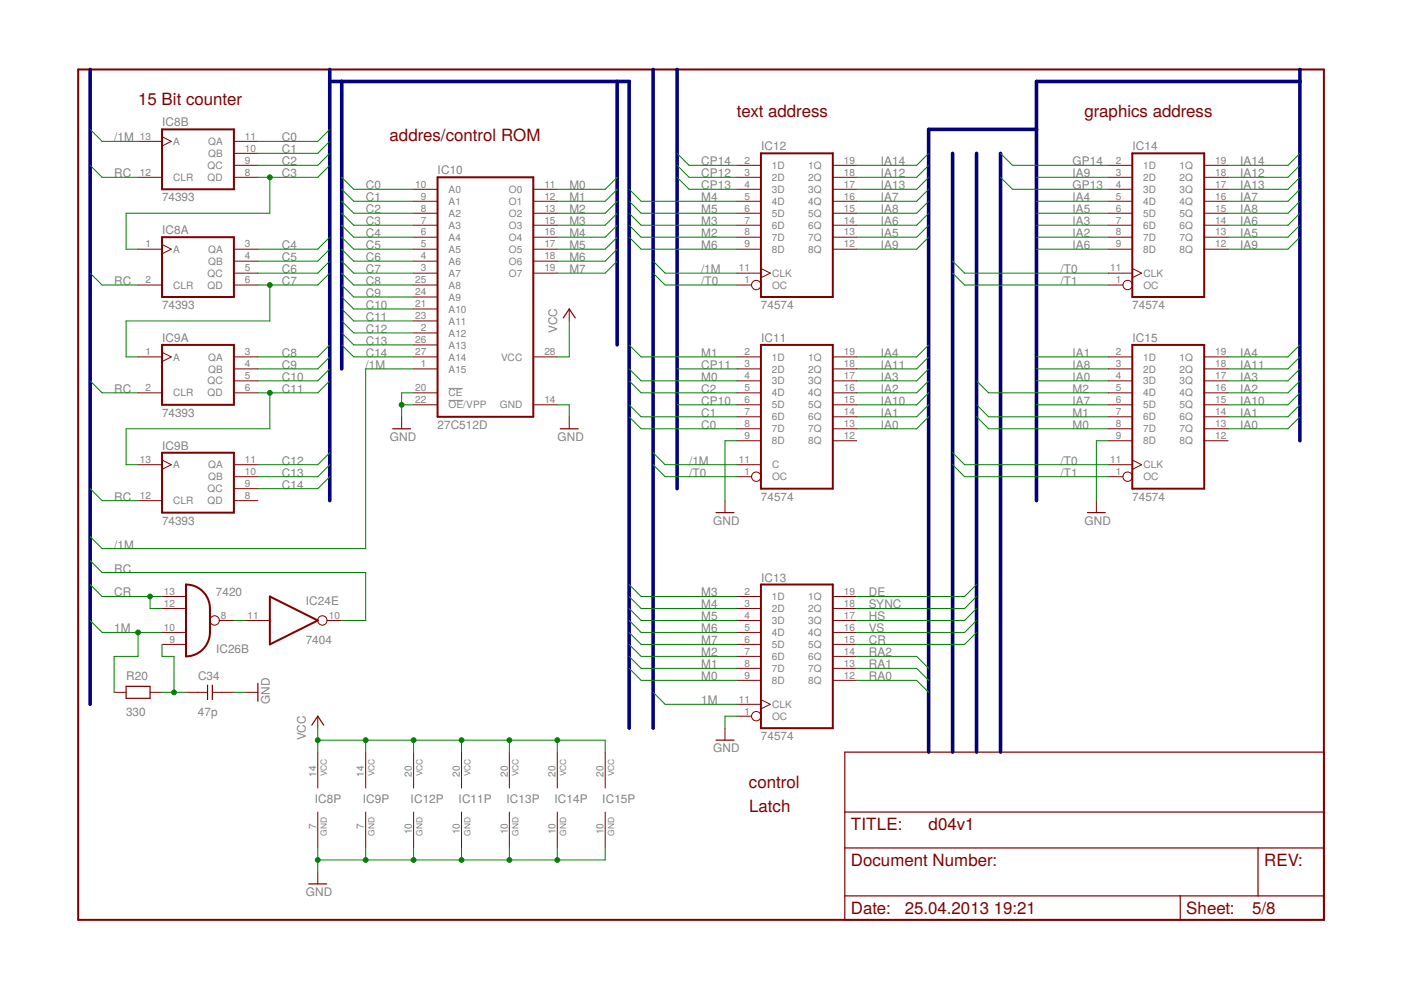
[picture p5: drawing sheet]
<svg xmlns="http://www.w3.org/2000/svg" width="297mm" height="210mm" viewBox="0 0 297 210" stroke-linecap="round" stroke-linejoin="round" font-family="sans-serif">
<path d="M95.1 82.4h3M95.1 84.9h3.1" fill="none" stroke="#808080" stroke-width=".21"/>
<g fill="none" stroke="#800000" stroke-width=".42">
<path d="M16.6 14.7h264.1v180.3h-264.1zM34.4 27.4h15.2v12.7h-15.2zM92.8 37.6h20.3v50.8h-20.3zM161.3 32.5h15.3v30.5h-15.3zM240.1 32.5h15.2v30.5h-15.2zM34.4 50.3h15.2v12.7h-15.2zM34.4 73.1h15.2v12.7h-15.2zM161.3 73.1h15.3v30.5h-15.3zM240.1 73.1h15.2v30.5h-15.2zM34.4 96h15.2v12.7h-15.2zM39.4 123.9a5.1 5.1 0 0 1 5.1 5.1v5.1a5.1 5.1 0 0 1-5.1 5.1zM57.2 126.5l10.2 5.1-10.2 5z"/>
<path d="M161.3 123.9h15.3v30.5h-15.3z"/>
</g>
<g fill="none" stroke="#800000" stroke-width=".25">
<path d="M119.4 67.4l1.3-1.9 1.3 1.9M83.2 90.9h3.9M118.8 90.9h3.8M151.8 108.7h3.8M230.5 108.7h3.9M26.7 145.5h5.1v2.6h-5.1zM44 145.3v3M45 145.3v3M54.7 144.9v3.8M66.1 153.8l1.3-2 1.2 2M151.8 156.9h3.8M179.1 159.5h101.6v35.5h-101.6z"/>
<path d="M179.1 179.8h101.6M179.1 172.2h101.6M266.7 179.8v10.1M65.5 187.4h3.8M179.1 189.9h101.6M250.2 189.9v5.1"/>
</g>
<g fill="none" stroke="#800000" stroke-width=".21">
<path d="M29.3 30h5.1M29.3 37.6h5.1M34.4 29l1.9 1-1.9 1M49.6 30h5.1M49.6 37.6h5.1M49.6 32.5h5.1M49.6 35.1h5.1M156.3 37.6h5M156.3 35.1h5M176.6 37.6h5.1M176.6 35.1h5.1M235 37.6h5.1"/>
<path d="M235 35.1h5.1M255.3 37.6h5.1M255.3 35.1h5.1M29.3 52.8h5.1M34.4 51.8l1.9 1-1.9 1M49.6 52.8h5.1M49.6 55.4h5.1M49.6 57.9h5.1M87.7 52.8h5.1M87.7 55.4h5.1M87.7 57.9h5.1M87.7 50.3h5.1"/>
<path d="M87.7 47.8h5.1M87.7 45.2h5.1M87.7 42.7h5.1M87.7 40.1h5.1M113.1 52.8h5.1M113.1 55.4h5.1M113.1 57.9h5.1M113.1 50.3h5.1M113.1 47.8h5.1M113.1 45.2h5.1M113.1 42.7h5.1M113.1 40.1h5.1"/>
<path d="M156.3 52.8h5M156.3 57.9h5M156.3 50.3h5M156.3 47.8h5M156.3 45.2h5M156.3 42.7h5M156.3 40.1h5M161.3 56.9l2 1-2 1M176.6 52.8h5.1M176.6 50.3h5.1M176.6 47.8h5.1M176.6 45.2h5.1"/>
<path d="M176.6 42.7h5.1M176.6 40.1h5.1M235 52.8h5.1M235 57.9h5.1M235 50.3h5.1M235 47.8h5.1M235 45.2h5.1M235 42.7h5.1M235 40.1h5.1M240.1 56.9l1.9 1-1.9 1M255.3 52.8h5.1M255.3 50.3h5.1"/>
<path d="M255.3 47.8h5.1M255.3 45.2h5.1M255.3 42.7h5.1M255.3 40.1h5.1M29.3 60.4h5.1M29.3 75.7h5.1M34.4 74.7l1.9 1-1.9 1M49.6 60.4h5.1M49.6 75.7h5.1M49.6 78.2h5.1M87.7 60.4h5.1M87.7 75.7h5.1"/>
<path d="M87.7 78.2h5.1M87.7 70.6h5.1M87.7 65.5h5.1M87.7 68.1h5.1M87.7 63h5.1M87.7 73.1h5.1M113.1 75.7h5.1M120.7 65.5v2.6M156.3 60.4h3.1M156.3 75.7h5M156.3 78.2h5M176.6 75.7h5.1"/>
<path d="M176.6 78.2h5.1M235 60.4h3.1M235 75.7h5.1M235 78.2h5.1M255.3 75.7h5.1M255.3 78.2h5.1M29.3 83.3h5.1M29.3 98.5h5.1M34.4 97.5l1.9 1-1.9 1M49.6 83.3h5.1M49.6 80.8h5.1M49.6 98.5h5.1"/>
<path d="M85.2 88.4v2.5M87.7 83.3h5.1M87.7 85.8h5.1M113.1 85.8h5.1M120.7 88.4v2.5M156.3 83.3h5M156.3 80.8h5M156.3 98.5h5M156.3 85.8h5M156.3 88.4h5M156.3 90.9h5M156.3 93.5h5"/>
<path d="M176.6 83.3h5.1M176.6 80.8h5.1M176.6 85.8h5.1M176.6 88.4h5.1M176.6 90.9h5.1M176.6 93.5h5.1M235 83.3h5.1M235 80.8h5.1M235 98.5h5.1M235 85.8h5.1M235 88.4h5.1M235 90.9h5.1"/>
<path d="M235 93.5h5.1M240.1 97.5l1.9 1-1.9 1M255.3 83.3h5.1M255.3 80.8h5.1M255.3 85.8h5.1M255.3 88.4h5.1M255.3 90.9h5.1M255.3 93.5h5.1M29.3 106.2h5.1M49.6 106.2h5.1M49.6 101.1h5.1M49.6 103.6h5.1"/>
<path d="M153.7 106.2v2.5M156.3 101.1h3.1M232.5 106.2v2.5M235 101.1h3.1M34.4 126.5h5M34.4 129h5M34.4 134.1h5M34.4 136.6h5M46.5 131.6h3.1M52.1 131.6h5.1M69.3 131.6h3.2M156.3 126.5h5"/>
<path d="M156.3 129h5M156.3 131.6h5M156.3 134.1h5M156.3 136.6h5M156.3 139.2h5M176.6 126.5h5.1M176.6 129h5.1M176.6 131.6h5.1M176.6 134.1h5.1M176.6 136.6h5.1M176.6 139.2h5.1M24.2 146.8h2.5"/>
<path d="M31.8 146.8h2.6M39.4 146.8h4.6M45 146.8h4.6M52.1 146.8h2.6M67.4 151.8v2.6M67.4 159.5v7.6M77.5 159.5v7.6M87.7 159.5v7.6M97.9 159.5v7.6M108 159.5v7.6M118.2 159.5v7.6M128.3 159.5v7.6"/>
<path d="M153.7 154.4v2.5M156.3 151.8h3.1M156.3 141.7h5M156.3 144.3h5M156.3 149.3h5M161.3 148.3l2 1-2 1M176.6 141.7h5.1M176.6 144.3h5.1M67.4 172.2v7.6M77.5 172.2v7.6M87.7 172.2v7.6M97.9 172.2v7.6"/>
<path d="M108 172.2v7.6M118.2 172.2v7.6M128.3 172.2v7.6M67.4 184.9v2.5"/>
<circle cx="160.3" cy="60.4" r=".99"/>
<circle cx="239.1" cy="60.4" r=".99"/>
<circle cx="160.3" cy="101.1" r=".99"/>
<circle cx="239.1" cy="101.1" r=".99"/>
<circle cx="45.5" cy="131.6" r=".99"/>
<circle cx="68.3" cy="131.6" r=".99"/>
<circle cx="160.3" cy="151.8" r=".99"/>
</g>
<g fill="none" stroke="#000080" stroke-width=".76">
<path d="M19.1 14.7v134.6M69.9 14.7v91.5M69.9 17.3h63.5v137.1M72.5 17.3v60.9M130.9 17.3v55.8M138.5 14.7v139.7M143.6 14.7v88.9M275.6 17.3h-55.8v88.9M275.6 14.7v78.8M202 32.5v127M207.1 32.5v127M212.1 32.5v127"/>
<path d="M219.8 27.4h-22.9v132.1"/>
</g>
<g fill="none" stroke="#008000" stroke-width=".21">
<path d="M19.1 27.4l2.6 2.6h7.6M19.1 35.1l2.6 2.5h7.6M57.2 37.6v7.6h-30.5v7.6h2.6M69.9 27.4l-2.5 2.6h-12.7M69.9 35.1l-2.5 2.5h-12.7M69.9 30l-2.5 2.5h-12.7M69.9 32.5l-2.5 2.6h-12.7M72.5 37.6l2.5 2.5h12.7M130.9 37.6l-2.6 2.5h-10.1M143.6 35.1l2.5 2.5h10.2M143.6 37.6l2.5 2.5h10.2M143.6 32.5l2.5 2.6h10.2"/>
<path d="M196.9 35.1l-2.5 2.5h-12.7M196.9 37.6l-2.5 2.5h-12.7M196.9 32.5l-2.5 2.6h-12.7M212.1 37.6l2.6 2.5h20.3M212.1 32.5l2.6 2.6h20.3M219.8 37.6h15.2M275.6 35.1l-2.5 2.5h-12.7M275.6 37.6l-2.5 2.5h-12.7M275.6 32.5l-2.5 2.6h-12.7M19.1 57.9l2.6 2.5h7.6M69.9 55.4l-2.5 2.5h-12.7M69.9 57.9l-2.5 2.5h-12.7"/>
<path d="M69.9 50.3l-2.5 2.5h-12.7M69.9 52.8l-2.5 2.6h-12.7M72.5 55.4l2.5 2.5h12.7M72.5 57.9l2.5 2.5h12.7M72.5 40.1l2.5 2.6h12.7M72.5 42.7l2.5 2.5h12.7M72.5 50.3l2.5 2.5h12.7M72.5 45.2l2.5 2.6h12.7M72.5 47.8l2.5 2.5h12.7M72.5 52.8l2.5 2.6h12.7M130.9 40.1l-2.6 2.6h-10.1M130.9 55.4l-2.6 2.5h-10.1"/>
<path d="M130.9 42.7l-2.6 2.5h-10.1M130.9 50.3l-2.6 2.5h-10.1M130.9 45.2l-2.6 2.6h-10.1M130.9 47.8l-2.6 2.5h-10.1M130.9 52.8l-2.6 2.6h-10.1M133.4 50.3l2.5 2.5h20.4M133.4 40.1l2.5 2.6h20.4M133.4 42.7l2.5 2.5h20.4M133.4 45.2l2.5 2.6h20.4M133.4 47.8l2.5 2.5h20.4M138.5 55.4l2.5 2.5h15.3M138.5 57.9l2.5 2.5h15.3"/>
<path d="M196.9 40.1l-2.5 2.6h-12.7M196.9 42.7l-2.5 2.5h-12.7M196.9 50.3l-2.5 2.5h-12.7M196.9 45.2l-2.5 2.6h-12.7M196.9 47.8l-2.5 2.5h-12.7M202 55.4l2.5 2.5h30.5M202 57.9l2.5 2.5h30.5M219.8 42.7h15.2M219.8 45.2h15.2M219.8 52.8h15.2M219.8 47.8h15.2M219.8 50.3h15.2"/>
<path d="M275.6 40.1l-2.5 2.6h-12.7M275.6 42.7l-2.5 2.5h-12.7M275.6 50.3l-2.5 2.5h-12.7M275.6 45.2l-2.5 2.6h-12.7M275.6 47.8l-2.5 2.5h-12.7M57.2 60.4v7.7h-30.5v7.6h2.6M69.9 73.1l-2.5 2.6h-12.7M69.9 75.7l-2.5 2.5h-12.7M69.9 78.2l-2.5 2.6h-12.7M72.5 73.1l2.5 2.6h12.7M72.5 65.5l2.5 2.6h12.7M72.5 60.4l2.5 2.6h12.7"/>
<path d="M72.5 63l2.5 2.5h12.7M72.5 68.1l2.5 2.5h12.7M72.5 70.6l2.5 2.5h12.7M87.7 78.2h-10.2v38.1h-55.8l-2.6-2.5M120.7 68.1v7.6h-2.5M133.4 73.1l2.5 2.6h20.4M133.4 78.2l2.5 2.6h20.4M143.6 78.2h12.7M196.9 73.1l-2.5 2.6h-12.7M196.9 75.7l-2.5 2.5h-12.7M196.9 78.2l-2.5 2.6h-12.7M219.8 75.7h15.2"/>
<path d="M219.8 78.2h15.2M275.6 73.1l-2.5 2.6h-12.7M275.6 75.7l-2.5 2.5h-12.7M275.6 78.2l-2.5 2.6h-12.7M19.1 80.8l2.6 2.5h7.6M57.2 83.3v7.6h-30.5v7.6h2.6M69.9 96l-2.5 2.5h-12.7M69.9 80.8l-2.5 2.5h-12.7M69.9 98.5l-2.5 2.6h-12.7M85.2 85.8h2.5M87.7 83.3h-2.5v5.1M118.2 85.8h2.5v2.6"/>
<path d="M133.4 80.8l2.5 2.5h20.4M133.4 88.4l2.5 2.5h20.4M133.4 85.8l2.5 2.6h20.4M138.5 96l2.5 2.5h15.3M138.5 98.5l2.5 2.6h15.3M143.6 85.8h12.7M156.3 93.5h-2.6v12.7M196.9 80.8l-2.5 2.5h-12.7M196.9 88.4l-2.5 2.5h-12.7M196.9 85.8l-2.5 2.6h-12.7M196.9 83.3l-2.5 2.5h-12.7M202 96l2.5 2.5h30.5"/>
<path d="M202 98.5l2.5 2.6h30.5M207.1 80.8l2.5 2.5h25.4M207.1 88.4l2.5 2.5h25.4M207.1 85.8l2.5 2.6h25.4M219.8 80.8h15.2M219.8 85.8h15.2M235 93.5h-2.5v12.7M275.6 80.8l-2.5 2.5h-12.7M275.6 88.4l-2.5 2.5h-12.7M275.6 85.8l-2.5 2.6h-12.7M275.6 83.3l-2.5 2.5h-12.7M19.1 118.9l2.6 2.5h55.8v10.2h-5"/>
<path d="M19.1 103.6l2.6 2.6h7.6M69.9 101.1l-2.5 2.5h-12.7M19.1 123.9l2.6 2.6h12.7M19.1 131.6l2.6 2.5h12.7M29.3 134.1v5.1h-5.1v7.6M31.8 126.5v2.5h2.6M34.4 136.6v2.6h2.5v7.6M49.6 131.6h2.5M133.4 129l2.5 2.6h20.4M133.4 134.1l2.5 2.5h20.4M133.4 139.2l2.5 2.5h20.4M133.4 136.6l2.5 2.6h20.4"/>
<path d="M133.4 123.9l2.5 2.6h20.4M133.4 126.5l2.5 2.5h20.4M133.4 131.6l2.5 2.5h20.4M181.7 139.2h12.7l2.5 2.5M207.1 129l-2.6 2.6h-22.8M207.1 134.1l-2.6 2.5h-22.8M207.1 123.9l-2.6 2.6h-22.8M207.1 126.5l-2.6 2.5h-22.8M207.1 131.6l-2.6 2.5h-22.8M34.4 146.8h5M49.6 146.8h2.5M67.4 154.4v5.1"/>
<path d="M67.4 156.9h60.9v2.6M77.5 156.9v2.6M87.7 156.9v2.6M97.9 156.9v2.6M108 156.9v2.6M118.2 156.9v2.6M133.4 141.7l2.5 2.6h20.4M138.5 146.8l2.5 2.5h15.3M156.3 151.8h-2.6v2.6M181.7 144.3h12.7l2.5 2.5M181.7 141.7h12.7l2.5 2.6M67.4 179.8v5.1"/>
<path d="M77.5 179.8v2.5M87.7 179.8v2.5M97.9 179.8v2.5M108 179.8v2.5M118.2 179.8v2.5M128.3 179.8v2.5h-60.9"/>
</g>
<g fill="#008000" stroke="#008000" stroke-width=".21">
<circle cx="57.2" cy="37.6" r=".51"/>
<circle cx="57.2" cy="60.4" r=".51"/>
<circle cx="57.2" cy="83.3" r=".51"/>
<circle cx="85.2" cy="85.8" r=".51"/>
<circle cx="67.4" cy="182.3" r=".51"/>
<circle cx="77.5" cy="182.3" r=".51"/>
<circle cx="87.7" cy="182.3" r=".51"/>
<circle cx="97.9" cy="182.3" r=".51"/>
<circle cx="108" cy="182.3" r=".51"/>
<circle cx="118.2" cy="182.3" r=".51"/>
<circle cx="118.2" cy="156.9" r=".51"/>
<circle cx="108" cy="156.9" r=".51"/>
<circle cx="97.9" cy="156.9" r=".51"/>
<circle cx="87.7" cy="156.9" r=".51"/>
<circle cx="77.5" cy="156.9" r=".51"/>
<circle cx="67.4" cy="156.9" r=".51"/>
<circle cx="31.8" cy="126.5" r=".51"/>
<circle cx="29.3" cy="134.1" r=".51"/>
<circle cx="36.9" cy="146.8" r=".51"/>
</g>
<g font-size="3.6" fill="#800000">
<text x="29.3" y="22.4">15 Bit counter</text>
<text x="82.6" y="30">addres/control ROM</text>
<text x="156.3" y="24.9">text address</text>
<text x="229.9" y="24.9">graphics address</text>
<text x="158.8" y="167.1">control</text>
<text x="158.8" y="172.2">Latch</text>
<text x="180.4" y="176">TITLE:</text>
<text x="196.9" y="176">d04v1</text>
<text x="180.4" y="183.6">Document Number:</text>
<text x="268" y="183.6">REV:</text>
<text x="180.4" y="193.8">Date:</text>
<text x="191.8" y="193.8">25.04.2013</text>
<text x="210.7" y="193.8">19:21</text>
<text x="251.5" y="193.8">Sheet:</text>
<text x="265.5" y="193.8">5/8</text>
</g>
<g font-size="2.5" fill="#808080">
<text x="24.2" y="30">/1M</text>
<text x="34.4" y="26.8">IC8B</text>
<text x="59.8" y="30">C0</text>
<text x="59.8" y="32.5">C1</text>
<text x="59.8" y="35">C2</text>
<text x="148.7" y="35">CP14</text>
<text x="161.4" y="31.9">IC12</text>
<text x="186.7" y="35">IA14</text>
<text x="227.4" y="35">GP14</text>
<text x="240.1" y="31.9">IC14</text>
<text x="262.9" y="35">IA14</text>
<text x="24.2" y="37.6">RC</text>
<text x="59.8" y="37.6">C3</text>
<text x="77.5" y="40.1">C0</text>
<text x="92.8" y="37">IC10</text>
<text x="120.7" y="40.1">M0</text>
<text x="148.7" y="37.6">CP12</text>
<text x="148.7" y="40.1">CP13</text>
<text x="186.7" y="37.6">IA12</text>
<text x="186.7" y="40.1">IA13</text>
<text x="227.4" y="37.6">IA9</text>
<text x="227.4" y="40.1">GP13</text>
<text x="262.9" y="37.6">IA12</text>
<text x="262.9" y="40.1">IA13</text>
<text x="34.4" y="42.7">74393</text>
<text x="77.5" y="42.7">C1</text>
<text x="77.5" y="45.2">C2</text>
<text x="77.5" y="47.7">C3</text>
<text x="120.7" y="42.7">M1</text>
<text x="120.7" y="45.2">M2</text>
<text x="120.7" y="47.7">M3</text>
<text x="148.7" y="47.7">M3</text>
<text x="148.7" y="42.7">M4</text>
<text x="148.7" y="45.2">M5</text>
<text x="186.7" y="42.7">IA7</text>
<text x="186.7" y="45.2">IA8</text>
<text x="186.7" y="47.7">IA6</text>
<text x="227.4" y="45.2">IA5</text>
<text x="227.4" y="42.7">IA4</text>
<text x="227.4" y="47.7">IA3</text>
<text x="262.9" y="42.7">IA7</text>
<text x="262.9" y="45.2">IA8</text>
<text x="262.9" y="47.7">IA6</text>
<text x="34.4" y="49.6">IC8A</text>
<text x="59.8" y="52.8">C4</text>
<text x="77.5" y="50.3">C4</text>
<text x="77.5" y="52.8">C5</text>
<text x="120.7" y="50.3">M4</text>
<text x="120.7" y="52.8">M5</text>
<text x="148.7" y="50.3">M2</text>
<text x="148.7" y="52.8">M6</text>
<text x="186.7" y="50.3">IA5</text>
<text x="186.7" y="52.8">IA9</text>
<text x="227.4" y="52.8">IA6</text>
<text x="227.4" y="50.3">IA2</text>
<text x="262.9" y="50.3">IA5</text>
<text x="262.9" y="52.8">IA9</text>
<text x="59.8" y="55.4">C5</text>
<text x="59.8" y="57.9">C6</text>
<text x="77.5" y="55.4">C6</text>
<text x="77.5" y="57.9">C7</text>
<text x="120.7" y="57.9">M7</text>
<text x="120.7" y="55.4">M6</text>
<text x="148.6" y="57.9">/1M</text>
<text x="224.8" y="57.9">/T0</text>
<text x="24.2" y="60.4">RC</text>
<text x="34.4" y="65.5">74393</text>
<text x="59.8" y="60.4">C7</text>
<text x="77.5" y="60.4">C8</text>
<text x="77.5" y="63">C9</text>
<text x="77.5" y="65.5">C10</text>
<text x="148.6" y="60.4">/T0</text>
<text x="161.3" y="65.5">74574</text>
<text x="224.8" y="60.4">/T1</text>
<text x="240.1" y="65.5">74574</text>
<text x="77.5" y="68.1">C11</text>
<text x="77.5" y="70.6">C12</text>
<text x="118.2" y="70.6" transform="rotate(-90 118.2 70.6)">VCC</text>
<text x="34.4" y="72.5">IC9A</text>
<text x="59.8" y="75.7">C8</text>
<text x="77.5" y="75.7">C14</text>
<text x="77.5" y="73.1">C13</text>
<text x="148.7" y="75.7">M1</text>
<text x="161.4" y="72.5">IC11</text>
<text x="186.7" y="75.7">IA4</text>
<text x="227.4" y="75.7">IA1</text>
<text x="240.1" y="72.5">IC15</text>
<text x="262.9" y="75.7">IA4</text>
<text x="24.2" y="83.3">RC</text>
<text x="59.8" y="78.2">C9</text>
<text x="59.8" y="80.8">C10</text>
<text x="59.8" y="83.3">C11</text>
<text x="77.5" y="78.2">/</text>
<text x="78.2" y="78.2">1M</text>
<text x="148.7" y="83.3">C2</text>
<text x="148.7" y="80.8">M0</text>
<text x="148.7" y="78.2">CP11</text>
<text x="186.7" y="78.2">IA11</text>
<text x="186.7" y="80.8">IA3</text>
<text x="186.7" y="83.3">IA2</text>
<text x="227.4" y="83.3">M2</text>
<text x="227.4" y="78.2">IA8</text>
<text x="227.4" y="80.8">IA0</text>
<text x="262.9" y="78.2">IA11</text>
<text x="262.9" y="80.8">IA3</text>
<text x="262.9" y="83.3">IA2</text>
<text x="34.4" y="88.4">74393</text>
<text x="148.7" y="88.4">C1</text>
<text x="148.7" y="85.8">CP10</text>
<text x="186.7" y="88.4">IA1</text>
<text x="186.7" y="85.8">IA10</text>
<text x="227.4" y="88.4">M1</text>
<text x="227.4" y="85.8">IA7</text>
<text x="262.9" y="88.4">IA1</text>
<text x="262.9" y="85.8">IA10</text>
<text x="34.4" y="95.4">IC9B</text>
<text x="82.6" y="93.5">GND</text>
<text x="92.8" y="90.9">27C512D</text>
<text x="118.2" y="93.5">GND</text>
<text x="148.7" y="90.9">C0</text>
<text x="186.7" y="90.9">IA0</text>
<text x="227.4" y="90.9">M0</text>
<text x="262.9" y="90.9">IA0</text>
<text x="59.8" y="98.5">C12</text>
<text x="59.8" y="101.1">C13</text>
<text x="146.1" y="98.5">/1M</text>
<text x="146.1" y="101.1">/T0</text>
<text x="224.8" y="98.5">/T0</text>
<text x="224.8" y="101.1">/T1</text>
<text x="24.2" y="106.2">RC</text>
<text x="59.8" y="103.6">C14</text>
<text x="161.3" y="106.2">74574</text>
<text x="240.1" y="106.2">74574</text>
<text x="34.4" y="111.2">74393</text>
<text x="151.2" y="111.2">GND</text>
<text x="229.9" y="111.2">GND</text>
<text x="24.2" y="116.3">/1M</text>
<text x="24.2" y="121.4">RC</text>
<text x="161.4" y="123.3">IC13</text>
<text x="24.2" y="126.5">CR</text>
<text x="45.8" y="126.3">7420</text>
<text x="64.8" y="128.4">IC24E</text>
<text x="148.7" y="126.5">M3</text>
<text x="148.7" y="129">M4</text>
<text x="148.7" y="131.5">M5</text>
<text x="184.2" y="131.5">HS</text>
<text x="184.2" y="126.5">DE</text>
<text x="184.2" y="129">SYNC</text>
<text x="24.2" y="134.1">1M</text>
<text x="64.8" y="136.6">7404</text>
<text x="148.7" y="136.6">M7</text>
<text x="148.7" y="134.1">M6</text>
<text x="184.2" y="136.6">CR</text>
<text x="184.2" y="134.1">VS</text>
<text x="45.8" y="138.4">IC26B</text>
<text x="148.7" y="141.7">M1</text>
<text x="148.7" y="139.2">M2</text>
<text x="184.2" y="139.2">RA2</text>
<text x="184.2" y="141.7">RA1</text>
<text x="26.7" y="144.2">R20</text>
<text x="42" y="144.2">C34</text>
<text x="57.2" y="149.3" transform="rotate(-90 57.2 149.3)">GND</text>
<text x="148.6" y="149.3">1M</text>
<text x="148.7" y="144.2">M0</text>
<text x="184.2" y="144.2">RA0</text>
<text x="26.7" y="151.9">330</text>
<text x="42" y="151.9">47p</text>
<text x="64.8" y="156.9" transform="rotate(-90 64.8 156.9)">VCC</text>
<text x="151.2" y="159.5">GND</text>
<text x="161.3" y="156.9">74574</text>
<text x="66.7" y="170.3">IC8P</text>
<text x="76.9" y="170.3">IC9P</text>
<text x="87.1" y="170.3">IC12P</text>
<text x="97.2" y="170.3">IC11P</text>
<text x="107.4" y="170.3">IC13P</text>
<text x="117.5" y="170.3">IC14P</text>
<text x="127.7" y="170.3">IC15P</text>
<text x="64.8" y="190">GND</text>
</g>
<g font-size="2.1" fill="#808080">
<text x="29.6" y="29.6">13</text>
<text x="51.9" y="29.6">11</text>
<text x="36.7" y="30.7">A</text>
<text x="44" y="35.8">QC</text>
<text x="44.1" y="30.7">QA</text>
<text x="44.1" y="33.3">QB</text>
<text x="51.9" y="32.2">10</text>
<text x="51.9" y="34.7">9</text>
<text x="157.8" y="34.7">2</text>
<text x="163.7" y="35.8">1D</text>
<text x="171.4" y="35.8">1Q</text>
<text x="178.9" y="34.7">19</text>
<text x="236.5" y="34.7">2</text>
<text x="242.4" y="35.8">1D</text>
<text x="250.1" y="35.8">1Q</text>
<text x="257.6" y="34.7">19</text>
<text x="29.6" y="37.2">12</text>
<text x="36.7" y="38.3">CLR</text>
<text x="44" y="38.3">QD</text>
<text x="51.9" y="37.2">8</text>
<text x="88.1" y="39.8">10</text>
<text x="95.1" y="40.9">A0</text>
<text x="107.9" y="40.9">O0</text>
<text x="115.4" y="39.8">11</text>
<text x="157.8" y="37.2">3</text>
<text x="157.8" y="39.8">4</text>
<text x="163.7" y="38.3">2D</text>
<text x="163.7" y="40.9">3D</text>
<text x="171.4" y="40.9">3Q</text>
<text x="171.4" y="38.3">2Q</text>
<text x="178.9" y="39.8">17</text>
<text x="178.9" y="37.2">18</text>
<text x="236.5" y="37.2">3</text>
<text x="236.5" y="39.8">4</text>
<text x="242.4" y="38.3">2D</text>
<text x="242.4" y="40.9">3D</text>
<text x="250.1" y="40.9">3Q</text>
<text x="250.1" y="38.3">2Q</text>
<text x="257.6" y="39.8">17</text>
<text x="257.6" y="37.2">18</text>
<text x="89.2" y="47.4">7</text>
<text x="89.2" y="44.8">8</text>
<text x="89.2" y="42.3">9</text>
<text x="95.1" y="46">A2</text>
<text x="95.1" y="43.4">A1</text>
<text x="107.9" y="43.4">O1</text>
<text x="107.9" y="46">O2</text>
<text x="115.4" y="42.3">12</text>
<text x="115.4" y="44.8">13</text>
<text x="115.4" y="47.4">15</text>
<text x="157.8" y="42.3">5</text>
<text x="157.8" y="44.8">6</text>
<text x="157.8" y="47.4">7</text>
<text x="163.7" y="43.4">4D</text>
<text x="163.7" y="46">5D</text>
<text x="171.4" y="46">5Q</text>
<text x="171.4" y="43.4">4Q</text>
<text x="178.9" y="47.4">14</text>
<text x="178.9" y="44.8">15</text>
<text x="178.9" y="42.3">16</text>
<text x="236.5" y="42.3">5</text>
<text x="236.5" y="44.8">6</text>
<text x="236.5" y="47.4">7</text>
<text x="242.4" y="43.4">4D</text>
<text x="242.4" y="46">5D</text>
<text x="250.1" y="46">5Q</text>
<text x="250.1" y="43.4">4Q</text>
<text x="257.6" y="47.4">14</text>
<text x="257.6" y="44.8">15</text>
<text x="257.6" y="42.3">16</text>
<text x="30.8" y="52.5">1</text>
<text x="36.7" y="53.6">A</text>
<text x="44.1" y="53.6">QA</text>
<text x="51.9" y="52.5">3</text>
<text x="89.2" y="52.5">5</text>
<text x="89.2" y="49.9">6</text>
<text x="95.1" y="53.6">A5</text>
<text x="95.1" y="51">A4</text>
<text x="95.1" y="48.5">A3</text>
<text x="107.9" y="48.5">O3</text>
<text x="107.9" y="51">O4</text>
<text x="107.9" y="53.6">O5</text>
<text x="115.4" y="49.9">16</text>
<text x="115.4" y="52.5">17</text>
<text x="157.8" y="49.9">8</text>
<text x="157.8" y="52.5">9</text>
<text x="163.7" y="48.5">6D</text>
<text x="163.7" y="51">7D</text>
<text x="163.7" y="53.6">8D</text>
<text x="171.4" y="53.6">8Q</text>
<text x="171.4" y="51">7Q</text>
<text x="171.4" y="48.5">6Q</text>
<text x="178.9" y="52.5">12</text>
<text x="178.9" y="49.9">13</text>
<text x="236.5" y="49.9">8</text>
<text x="236.5" y="52.5">9</text>
<text x="242.4" y="48.5">6D</text>
<text x="242.4" y="51">7D</text>
<text x="242.4" y="53.6">8D</text>
<text x="250.1" y="53.6">8Q</text>
<text x="250.1" y="51">7Q</text>
<text x="250.1" y="48.5">6Q</text>
<text x="257.6" y="52.5">12</text>
<text x="257.6" y="49.9">13</text>
<text x="44" y="58.7">QC</text>
<text x="44.1" y="56.1">QB</text>
<text x="51.9" y="55">4</text>
<text x="51.9" y="57.5">5</text>
<text x="89.2" y="57.5">3</text>
<text x="89.2" y="55">4</text>
<text x="95.1" y="58.7">A7</text>
<text x="95.1" y="56.1">A6</text>
<text x="107.9" y="56.1">O6</text>
<text x="107.9" y="58.7">O7</text>
<text x="115.4" y="55">18</text>
<text x="115.4" y="57.5">19</text>
<text x="156.6" y="57.5">11</text>
<text x="163.7" y="58.7">CLK</text>
<text x="235.4" y="57.5">11</text>
<text x="242.4" y="58.7">CLK</text>
<text x="30.8" y="60.1">2</text>
<text x="36.7" y="61.2">CLR</text>
<text x="44" y="61.2">QD</text>
<text x="51.9" y="60.1">6</text>
<text x="88.1" y="65.2">21</text>
<text x="88.1" y="62.6">24</text>
<text x="88.1" y="60.1">25</text>
<text x="95.1" y="63.7">A9</text>
<text x="95.1" y="61.2">A8</text>
<text x="157.8" y="60.1">1</text>
<text x="163.7" y="61.2">OC</text>
<text x="236.5" y="60.1">1</text>
<text x="242.4" y="61.2">OC</text>
<text x="88.1" y="67.7">23</text>
<text x="89.2" y="70.2">2</text>
<text x="95.1" y="71.4">A12</text>
<text x="95.1" y="66.3">A10</text>
<text x="95.1" y="68.8">A11</text>
<text x="30.8" y="75.3">1</text>
<text x="36.7" y="76.4">A</text>
<text x="44.1" y="76.4">QA</text>
<text x="51.9" y="75.3">3</text>
<text x="51.9" y="77.9">4</text>
<text x="88.1" y="72.8">26</text>
<text x="88.1" y="75.3">27</text>
<text x="89.2" y="77.9">1</text>
<text x="95.1" y="73.9">A13</text>
<text x="95.1" y="76.4">A14</text>
<text x="106.3" y="76.4">VCC</text>
<text x="115.4" y="75.3">28</text>
<text x="157.8" y="75.3">2</text>
<text x="157.8" y="77.9">3</text>
<text x="163.7" y="76.4">1D</text>
<text x="171.4" y="76.4">1Q</text>
<text x="178.9" y="77.9">18</text>
<text x="178.9" y="75.3">19</text>
<text x="236.5" y="75.3">2</text>
<text x="236.5" y="77.9">3</text>
<text x="242.4" y="76.4">1D</text>
<text x="250.1" y="76.4">1Q</text>
<text x="257.6" y="77.9">18</text>
<text x="257.6" y="75.3">19</text>
<text x="30.8" y="82.9">2</text>
<text x="44" y="81.5">QC</text>
<text x="44.1" y="79">QB</text>
<text x="51.9" y="80.4">5</text>
<text x="51.9" y="82.9">6</text>
<text x="88.1" y="82.9">20</text>
<text x="95.1" y="79">A15</text>
<text x="157.8" y="80.4">4</text>
<text x="157.8" y="82.9">5</text>
<text x="163.7" y="79">2D</text>
<text x="163.7" y="81.5">3D</text>
<text x="171.4" y="81.5">3Q</text>
<text x="171.4" y="79">2Q</text>
<text x="178.9" y="82.9">16</text>
<text x="178.9" y="80.4">17</text>
<text x="236.5" y="80.4">4</text>
<text x="236.5" y="82.9">5</text>
<text x="242.4" y="79">2D</text>
<text x="242.4" y="81.5">3D</text>
<text x="250.1" y="81.5">3Q</text>
<text x="250.1" y="79">2Q</text>
<text x="257.6" y="82.9">16</text>
<text x="257.6" y="80.4">17</text>
<text x="36.7" y="84.1">CLR</text>
<text x="44" y="84.1">QD</text>
<text x="88.1" y="85.5">22</text>
<text x="95.1" y="84.1">CE</text>
<text x="95.1" y="86.6">OE/VPP</text>
<text x="106" y="86.6">GND</text>
<text x="115.4" y="85.5">14</text>
<text x="157.8" y="85.5">6</text>
<text x="157.8" y="88">7</text>
<text x="163.7" y="84.1">4D</text>
<text x="163.7" y="86.6">5D</text>
<text x="163.7" y="89.1">6D</text>
<text x="171.4" y="89.1">6Q</text>
<text x="171.4" y="86.6">5Q</text>
<text x="171.4" y="84.1">4Q</text>
<text x="178.9" y="88">14</text>
<text x="178.9" y="85.5">15</text>
<text x="236.5" y="85.5">6</text>
<text x="236.5" y="88">7</text>
<text x="242.4" y="84.1">4D</text>
<text x="242.4" y="86.6">5D</text>
<text x="242.4" y="89.1">6D</text>
<text x="250.1" y="89.1">6Q</text>
<text x="250.1" y="86.6">5Q</text>
<text x="250.1" y="84.1">4Q</text>
<text x="257.6" y="88">14</text>
<text x="257.6" y="85.5">15</text>
<text x="157.8" y="90.6">8</text>
<text x="157.8" y="93.1">9</text>
<text x="163.7" y="91.7">7D</text>
<text x="163.7" y="94.2">8D</text>
<text x="171.4" y="94.2">8Q</text>
<text x="171.4" y="91.7">7Q</text>
<text x="178.9" y="93.1">12</text>
<text x="178.9" y="90.6">13</text>
<text x="236.5" y="90.6">8</text>
<text x="236.5" y="93.1">9</text>
<text x="242.4" y="91.7">7D</text>
<text x="242.4" y="94.2">8D</text>
<text x="250.1" y="94.2">8Q</text>
<text x="250.1" y="91.7">7Q</text>
<text x="257.6" y="93.1">12</text>
<text x="257.6" y="90.6">13</text>
<text x="29.6" y="98.2">13</text>
<text x="36.7" y="99.3">A</text>
<text x="44.1" y="99.3">QA</text>
<text x="44.1" y="101.8">QB</text>
<text x="51.9" y="98.2">11</text>
<text x="51.9" y="100.7">10</text>
<text x="156.6" y="98.2">11</text>
<text x="157.8" y="100.7">1</text>
<text x="163.7" y="101.8">OC</text>
<text x="163.7" y="99.3">C</text>
<text x="235.4" y="98.2">11</text>
<text x="236.5" y="100.7">1</text>
<text x="242.4" y="101.8">OC</text>
<text x="242.4" y="99.3">CLK</text>
<text x="29.6" y="105.8">12</text>
<text x="36.7" y="106.9">CLR</text>
<text x="44" y="104.4">QC</text>
<text x="44" y="106.9">QD</text>
<text x="51.9" y="103.3">9</text>
<text x="51.9" y="105.8">8</text>
<text x="34.7" y="128.6">12</text>
<text x="34.7" y="126.1">13</text>
<text x="46.8" y="131.2">8</text>
<text x="52.5" y="131.2">11</text>
<text x="69.7" y="131.2">10</text>
<text x="157.8" y="126.1">2</text>
<text x="157.8" y="128.6">3</text>
<text x="157.8" y="131.2">4</text>
<text x="163.7" y="127.2">1D</text>
<text x="163.7" y="129.8">2D</text>
<text x="171.4" y="129.8">2Q</text>
<text x="171.4" y="127.2">1Q</text>
<text x="178.9" y="131.2">17</text>
<text x="178.9" y="128.6">18</text>
<text x="178.9" y="126.1">19</text>
<text x="34.7" y="133.7">10</text>
<text x="35.9" y="136.3">9</text>
<text x="157.8" y="133.7">5</text>
<text x="157.8" y="136.3">6</text>
<text x="163.7" y="132.3">3D</text>
<text x="163.7" y="134.8">4D</text>
<text x="163.7" y="137.4">5D</text>
<text x="171.4" y="137.4">5Q</text>
<text x="171.4" y="134.8">4Q</text>
<text x="171.4" y="132.3">3Q</text>
<text x="178.9" y="136.3">15</text>
<text x="178.9" y="133.7">16</text>
<text x="157.8" y="138.8">7</text>
<text x="157.8" y="141.3">8</text>
<text x="157.8" y="143.9">9</text>
<text x="163.7" y="139.9">6D</text>
<text x="163.7" y="142.5">7D</text>
<text x="171.4" y="142.5">7Q</text>
<text x="171.4" y="139.9">6Q</text>
<text x="178.9" y="143.9">12</text>
<text x="178.9" y="141.3">13</text>
<text x="178.9" y="138.8">14</text>
<text x="156.6" y="149">11</text>
<text x="163.7" y="145">8D</text>
<text x="171.4" y="145">8Q</text>
<text x="157.8" y="151.5">1</text>
<text x="163.7" y="152.6">OC</text>
<text x="163.7" y="150.1">CLK</text>
<text x="67" y="164.8" transform="rotate(-90 67 164.8)">14</text>
<text x="77.2" y="164.8" transform="rotate(-90 77.2 164.8)">14</text>
<text x="87.3" y="164.8" transform="rotate(-90 87.3 164.8)">20</text>
<text x="97.5" y="164.8" transform="rotate(-90 97.5 164.8)">20</text>
<text x="107.6" y="164.8" transform="rotate(-90 107.6 164.8)">20</text>
<text x="117.8" y="164.8" transform="rotate(-90 117.8 164.8)">20</text>
<text x="128" y="164.8" transform="rotate(-90 128 164.8)">20</text>
<text x="67" y="175.7" transform="rotate(-90 67 175.7)">7</text>
<text x="77.2" y="175.7" transform="rotate(-90 77.2 175.7)">7</text>
<text x="87.3" y="176.9" transform="rotate(-90 87.3 176.9)">10</text>
<text x="97.5" y="176.9" transform="rotate(-90 97.5 176.9)">10</text>
<text x="107.6" y="176.9" transform="rotate(-90 107.6 176.9)">10</text>
<text x="117.8" y="176.9" transform="rotate(-90 117.8 176.9)">10</text>
<text x="128" y="176.9" transform="rotate(-90 128 176.9)">10</text>
</g>
<g font-size="1.8" fill="#808080">
<text x="69.3" y="164.5" transform="rotate(-90 69.3 164.5)">VCC</text>
<text x="79.4" y="164.5" transform="rotate(-90 79.4 164.5)">VCC</text>
<text x="89.6" y="164.5" transform="rotate(-90 89.6 164.5)">VCC</text>
<text x="99.7" y="164.5" transform="rotate(-90 99.7 164.5)">VCC</text>
<text x="109.9" y="164.5" transform="rotate(-90 109.9 164.5)">VCC</text>
<text x="120.1" y="164.5" transform="rotate(-90 120.1 164.5)">VCC</text>
<text x="130.2" y="164.5" transform="rotate(-90 130.2 164.5)">VCC</text>
<text x="69.3" y="177.2" transform="rotate(-90 69.3 177.2)">GND</text>
<text x="79.4" y="177.2" transform="rotate(-90 79.4 177.2)">GND</text>
<text x="89.6" y="177.2" transform="rotate(-90 89.6 177.2)">GND</text>
<text x="99.7" y="177.2" transform="rotate(-90 99.7 177.2)">GND</text>
<text x="109.9" y="177.2" transform="rotate(-90 109.9 177.2)">GND</text>
<text x="120.1" y="177.2" transform="rotate(-90 120.1 177.2)">GND</text>
<text x="130.2" y="177.2" transform="rotate(-90 130.2 177.2)">GND</text>
</g>
</svg>
